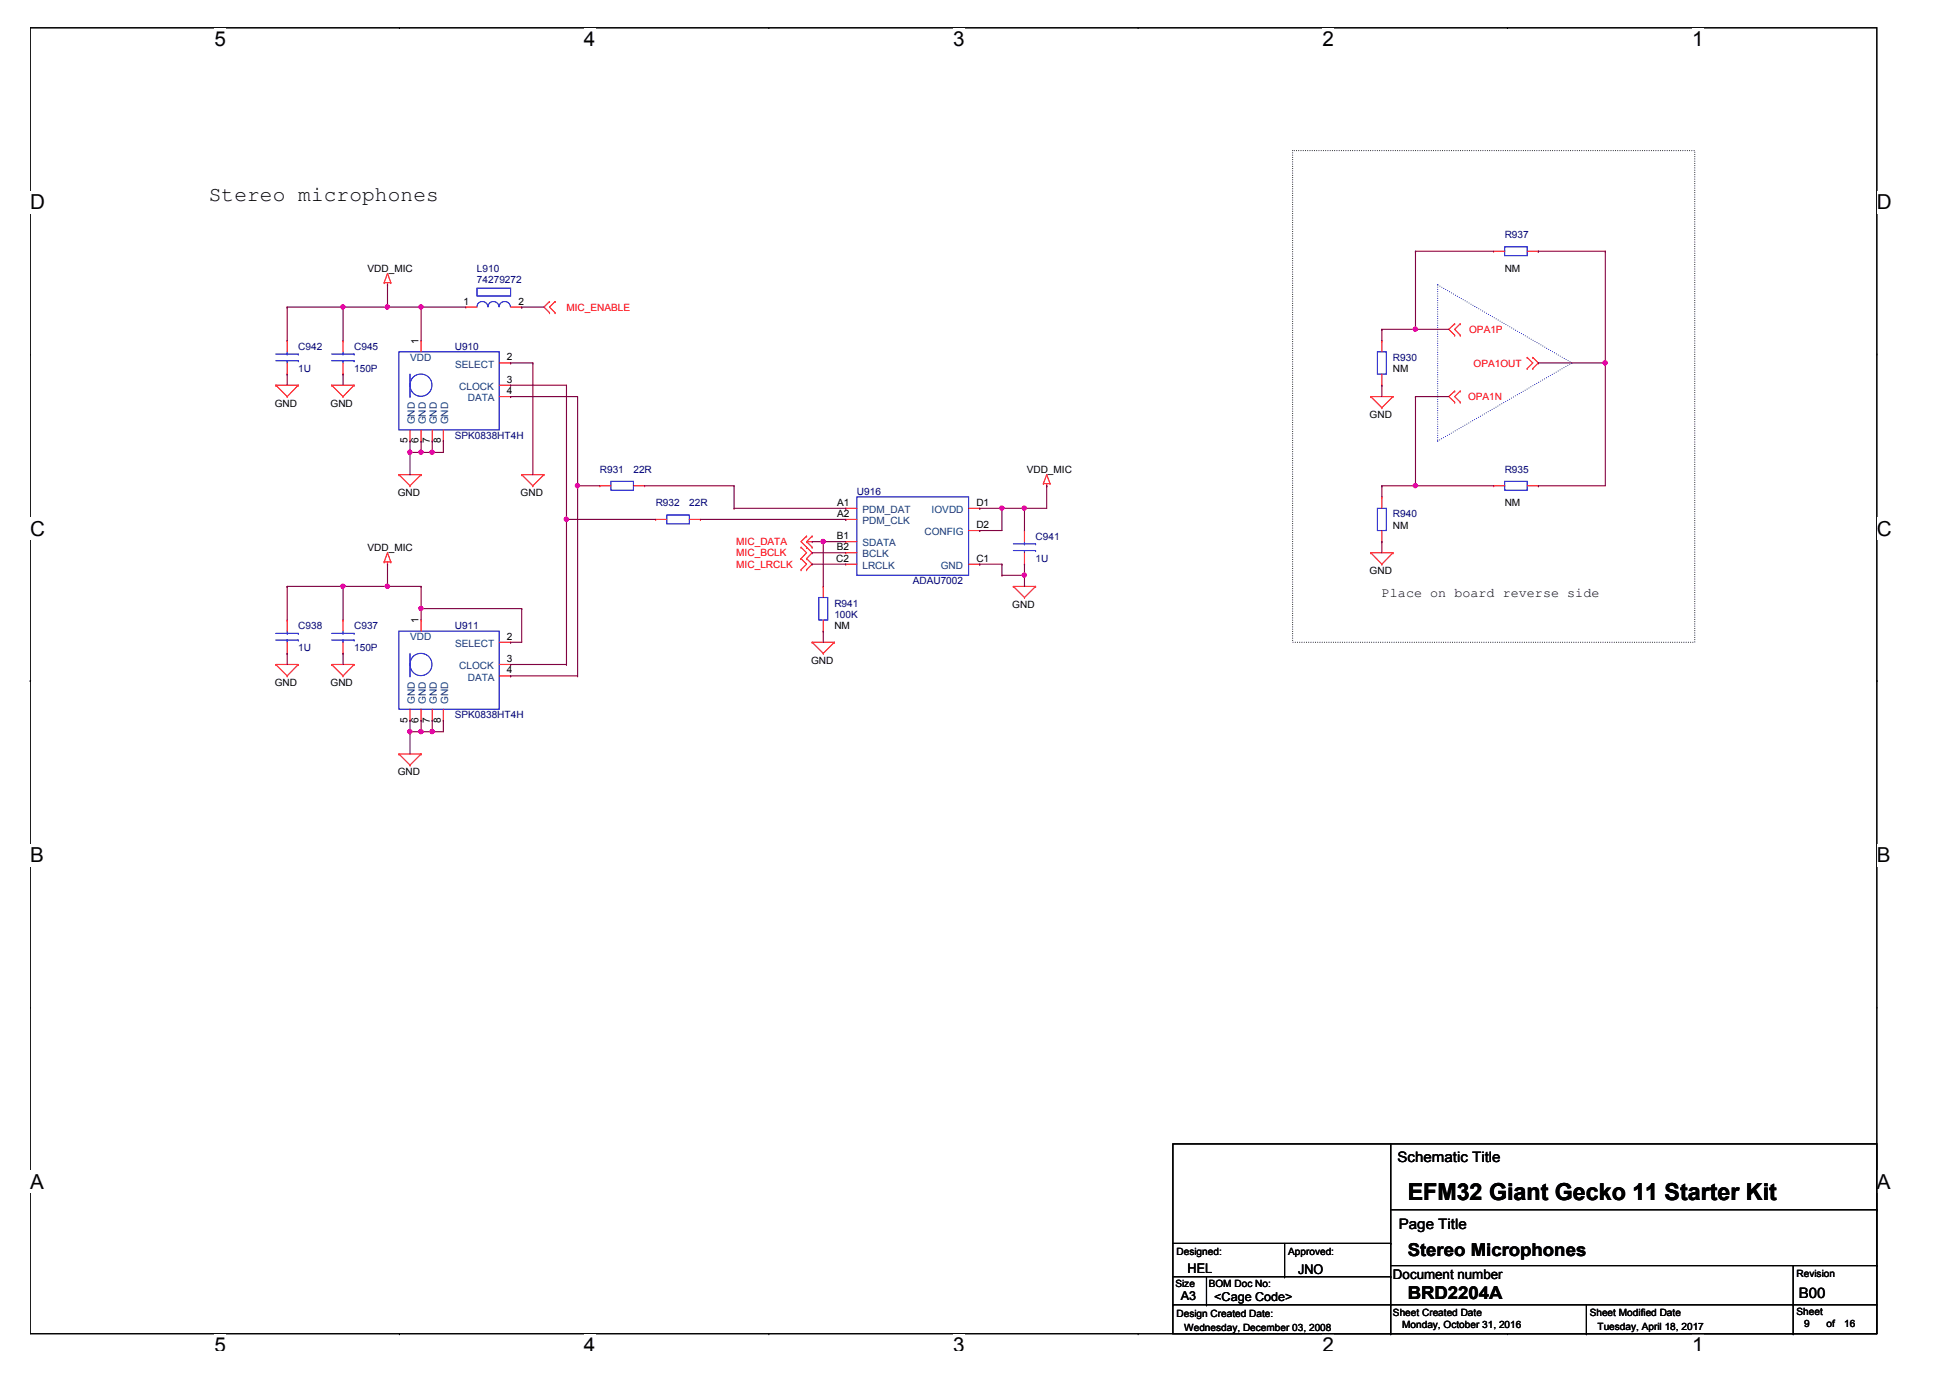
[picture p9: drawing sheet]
<svg xmlns="http://www.w3.org/2000/svg" width="297mm" height="210mm" viewBox="0 0 297 210" stroke-linecap="round" stroke-linejoin="round" font-family="sans-serif">
<path d="M4.6 4.2h281.3v199h-281.3z" fill="none" stroke="#000" stroke-width=".17"/>
<g fill="#fff">
<path d="M32.7 4.2h1.7v3.5h-1.7z"/>
<path d="M32.7 203.2h1.7v2.5h-1.7z"/>
</g>
<path d="M60.8 4.2h.1M60.8 203.2h.1" fill="none" stroke="#000" stroke-width=".17"/>
<g fill="#fff">
<path d="M89 4.2h1.7v3.5h-1.7z"/>
<path d="M89 203.2h1.7v2.5h-1.7z"/>
</g>
<path d="M117.1 4.2h.1M117.1 203.2h.1" fill="none" stroke="#000" stroke-width=".17"/>
<g fill="#fff">
<path d="M145.2 4.2h1.8v3.5h-1.8z"/>
<path d="M145.2 203.2h1.8v2.5h-1.8z"/>
</g>
<path d="M173.4 4.2h.1M173.4 203.2h.1" fill="none" stroke="#000" stroke-width=".17"/>
<g fill="#fff">
<path d="M201.5 4.2h1.7v3.5h-1.7z"/>
<path d="M201.5 203.2h1.7v2.5h-1.7z"/>
</g>
<path d="M229.6 4.2h.1M229.6 203.2h.1" fill="none" stroke="#000" stroke-width=".17"/>
<g fill="#fff">
<path d="M257.7 4.2h1.8v3.5h-1.8z"/>
<path d="M257.7 203.2h1.8v2.5h-1.8z"/>
<path d="M4.6 29.1h2.2v3.5h-2.2z"/>
<path d="M285.9 29.1h2.2v3.5h-2.2z"/>
<path d="M4.6 78.8h2.2v3.5h-2.2z"/>
<path d="M285.9 78.8h2.2v3.5h-2.2z"/>
</g>
<path d="M4.6 53.9h.1M285.9 53.9h.1" fill="none" stroke="#000" stroke-width=".17"/>
<g fill="#fff">
<path d="M4.6 128.5h2.1v3.5h-2.1z"/>
<path d="M285.9 128.5h2.1v3.5h-2.1z"/>
</g>
<path d="M4.6 103.7h.1M285.9 103.7h.1" fill="none" stroke="#000" stroke-width=".17"/>
<path d="M4.6 103.7h.1M285.9 103.7h.1" fill="none" stroke="#000" stroke-width=".15"/>
<g fill="#fff">
<path d="M4.6 178.3h2.1v3.4h-2.1z"/>
<path d="M285.9 178.3h2.1v3.4h-2.1z"/>
</g>
<g fill="none" stroke="#000" stroke-width=".17">
<path d="M4.6 153.4h.1M285.9 153.4h.1M178.7 174.2h107.2v29h-107.2zM211.9 174.2v29M178.7 198.8h.1M178.7 198.8h107.2M178.7 194.5h33.2M178.7 189.4h33.2M183.8 198.8h.1M183.8 194.5v4.3M195.7 194.5h.1M195.7 189.4v5.1"/>
<path d="M211.9 198.8h.1M211.9 194.5h.1M211.9 189.4h.1M211.9 184.3h74M211.9 192.8h74M241.7 198.8v4.4M273.1 198.8h.1M273.1 192.8v10.4M285.9 184.3h.1M285.9 192.8h.1M211.9 203.2h.1M241.7 203.2h.1"/>
<path d="M273.1 203.2h.1"/>
</g>
<path d="M219 43.4v23.8M219 43.4h.1M239.5 55.3h.1M239.5 55.3l-20.5-11.9M219 67.2h.1M219 67.2l20.5-11.9" fill="none" stroke="#00f" stroke-width=".17" stroke-dasharray="0 .3"/>
<path d="M196.9 22.9h61.3v74.9h-61.3z" fill="none" stroke="#000" stroke-width=".17" stroke-dasharray="0 .3"/>
<g fill="none" stroke="#f00" stroke-width=".17">
<path d="M227.5 38.3h.1M227.5 38.3h1.7M232.6 38.3h1.7M234.3 38.3h.1M42 58.7h.1M42 58.7h3.4M42 58.7l1.7 1.7M43.7 51.9h.1M43.7 57h.1M43.7 51.9v1.7M43.7 55.3v1.7M45.4 58.7h.1"/>
<path d="M45.4 58.7l-1.7 1.7M50.5 58.7h.1M50.5 58.7h3.4M50.5 58.7l1.8 1.7M52.3 51.9h.1M52.3 57h.1M52.3 51.9v1.7M52.3 55.3v1.7M53.9 58.7h.1M53.9 58.7l-1.6 1.7M58.5 43.1h.1M58.5 43.1h1"/>
<path d="M59 43.4h.1M59 41.7h.1M59 43.1v.3M59 41.7l-.5 1.4M59 41.7l.5 1.4M59.5 43.1h.1M64.1 51.9h.1M64.1 51.9v1.7M71 46.8h.1M71 46.8h1.7M76 58.7h1.8M76 55.3h1.8"/>
<path d="M77.8 55.3h.1M77.8 58.7h.1M77.8 46.8h1.7M79.5 46.8h.1M83.7 45.9h.1M83.7 47.6h.1M83.7 45.9l-.8 .9 .8 .8M84.6 45.9h.1M84.6 47.6h.1M84.6 45.9l-.9 .9 .9 .8M210.5 58.7h.1M210.5 51.9h.1"/>
<path d="M210.5 51.9v1.7M210.5 57v1.7M221.6 49.3h.1M221.6 51.1h.1M221.6 59.6h.1M221.6 49.3l-.9 .9 .9 .9M221.6 59.6l-.9 .8 .9 .9M222.4 49.3h.1M222.4 51.1h.1M222.4 59.6h.1M222.4 49.3l-.8 .9 .8 .9M222.4 59.6l-.8 .8 .8 .9"/>
<path d="M232.6 54.4h.1M232.6 56.1h.1M232.6 54.4l.9 .9-.9 .8M233.5 54.4h.1M233.5 56.1h.1M233.5 54.4l.8 .9-.8 .8M43.7 60.4h.1M52.3 60.4h.1M60.8 72.3h.1M60.8 72.3h3.3M60.8 72.3l1.7 1.7M62.5 74h.1"/>
<path d="M62.5 67.2h.1M62.5 65.5v1.7M64.1 72.3h.1M64.1 67.2h.1M64.1 72.3l-1.6 1.7M64.1 65.5v1.7M65.8 67.2h.1M65.8 65.5v1.7M67.5 67.2h.1M67.5 65.5v1.7M76 60.4h1.8M77.8 60.4h.1"/>
<path d="M79.5 72.3h.1M79.5 72.3h3.4M79.5 72.3l1.7 1.7M81.2 74h.1M82.9 72.3h.1M82.9 72.3l-1.7 1.7M91.4 74h.1M91.4 74h1.7M96.5 74h1.7M98.2 74h.1M99.9 79.1h.1M99.9 79.1h1.7"/>
<path d="M105 79.1h1.7M106.7 79.1h.1M128.8 77.4h.1M128.8 79.1h.1M128.8 79.1h1.7M128.8 77.4h1.7M147.5 77.4h1.7M149.2 77.4h.1M158.9 73.7h.1M158.9 73.7h1M159.4 74h.1M159.4 72.3h.1"/>
<path d="M159.4 73.7v.3M159.4 72.3l-.5 1.4M159.4 72.3l.5 1.4M159.9 73.7h.1M208.8 60.4h.1M208.8 60.4h3.4M208.8 60.4l1.7 1.7M210.5 62.1h.1M210.5 75.7h.1M210.5 75.7v1.7M212.2 60.4h.1M212.2 60.4l-1.7 1.7"/>
<path d="M221.6 61.3h.1M222.4 61.3h.1M227.5 74h.1M227.5 74h1.7M232.6 74h1.7M234.3 74h.1M43.7 94.4h.1M43.7 99.5h.1M43.7 94.4v1.7M43.7 97.8v1.7M52.3 94.4h.1M52.3 99.5h.1"/>
<path d="M52.3 94.4v1.7M52.3 97.8v1.7M58.5 85.6h.1M58.5 85.6h1M59 85.9h.1M59 84.2h.1M59 85.6v.3M59 84.2l-.5 1.4M59 84.2l.5 1.4M59.5 85.6h.1M64.1 94.4h.1M64.1 94.4v1.7"/>
<path d="M76 97.8h1.8M77.8 97.8h.1M122 83.4h.1M122 85.1h.1M122 86.8h.1M122 83.4l.9 .8-.9 .9M122 85.1l.9 .8-.9 .9M122.9 81.7h.1M122.9 83.4h.1M122.9 82.5h.1M122.9 85.1h.1M122.9 86.8h.1"/>
<path d="M122.9 81.7l-.9 .8 1.7 1.7-.8 .9M122.9 82.5l.8 .9M122.9 82.5h.8M122.9 85.1l.8 .8-.8 .9M123.7 97.8h.1M123.7 81.7h.1M123.7 83.4h.1M123.7 97.8h3.4M123.7 97.8l1.7 1.7M123.7 81.7l-.8 .8M125.4 99.5h.1M125.4 96.1h.1"/>
<path d="M125.4 89.3h.1M125.4 89.3v1.7M125.4 94.4v1.7M127.1 97.8h.1M127.1 97.8l-1.7 1.7M128.8 82.5h.1M128.8 84.2h.1M128.8 85.9h.1M128.8 84.2h1.7M128.8 82.5h1.7M128.8 85.9h1.7M147.5 85.9h1.7"/>
<path d="M147.5 80.8h1.7M149.2 80.8h.1M149.2 85.9h.1M154.4 89.3h.1M154.4 89.3h3.3M154.4 89.3l1.7 1.7M156.1 91h.1M156.1 80.8h.1M156.1 85.9h.1M156.1 80.8v1.7M156.1 84.2v1.7M157.7 89.3h.1"/>
<path d="M157.7 89.3l-1.6 1.7M208.8 84.2h.1M208.8 84.2h3.4M208.8 84.2l1.7 1.7M210.5 85.9h.1M210.5 82.5h.1M210.5 80.8v1.7M212.2 84.2h.1M212.2 84.2l-1.7 1.7M42 101.2h.1M42 101.2h3.4M42 101.2l1.7 1.8"/>
<path d="M43.7 103h.1M45.4 101.2h.1M45.4 101.2l-1.7 1.8M50.5 101.2h.1M50.5 101.2h3.4M50.5 101.2l1.8 1.8M52.3 103h.1M53.9 101.2h.1M53.9 101.2l-1.6 1.8M60.8 114.8h.1M60.8 114.8h3.3M60.8 114.8l1.7 1.7"/>
<path d="M62.5 116.5h.1M62.5 109.7h.1M62.5 108v1.7M64.1 114.8h.1M64.1 109.7h.1M64.1 114.8l-1.6 1.7M64.1 108v1.7M65.8 109.7h.1M65.8 108v1.7M67.5 109.7h.1M67.5 108v1.7M76 101.2h1.8"/>
<path d="M76 103h1.8M77.8 101.2h.1M77.8 103h.1"/>
</g>
<g fill="none" stroke="#00f" stroke-width=".17">
<path d="M229.2 37.6h3.4v1.3h-3.4zM42 53.9h3.4M42 54.9h3.4M43.7 54.9h.1M43.7 53.9h.1M43.7 53.6v.3M43.7 54.9v.4M45.4 53.9h.1M45.4 54.9h.1M50.5 53.9h3.4M50.5 54.9h3.4M52.3 54.9h.1"/>
<path d="M52.3 53.9h.1M52.3 53.6v.3M52.3 54.9v.4M53.9 53.9h.1M53.9 54.9h.1M60.8 53.6h15.2v11.9h-15.2zM62.5 57v3.4M72.7 43.9h5.1v1.2h-5.1zM72.7 46.7a.83 .83 0 0 1 .8-.8 .83 .83 0 0 1 .8 .8M74.4 46.7a.83 .83 0 0 1 .8-.8 .83 .83 0 0 1 .8 .8M76 46.7a.85 .85 0 0 1 .9-.8 .85 .85 0 0 1 .8 .8M209.8 53.6h1.4v3.4h-1.4z"/>
<path d="M62.5 60.4h.1M93.1 73.3h3.4v1.4h-3.4zM101.6 78.4h3.4v1.4h-3.4zM130.5 75.7h17v11.9h-17zM209.8 77.4h1.4v3.4h-1.4zM229.2 73.3h3.4v1.4h-3.4zM42 96.5h3.4M42 97.5h3.4M43.7 97.5h.1M43.7 96.5h.1M43.7 96.1v.4M43.7 97.5v.3"/>
<path d="M45.4 96.5h.1M45.4 97.5h.1M50.5 96.5h3.4M50.5 97.5h3.4M52.3 97.5h.1M52.3 96.5h.1M52.3 96.1v.4M52.3 97.5v.3M53.9 96.5h.1M53.9 97.5h.1M60.8 96.1h15.2v11.9h-15.2zM62.5 99.5v3.5"/>
<path d="M124.7 91h1.4v3.4h-1.4zM154.4 82.8h3.3M154.4 83.9h3.3M156.1 83.9h.1M156.1 82.8h.1M156.1 82.5v.3M156.1 83.9v.3M157.7 82.8h.1M157.7 83.9h.1M62.5 103h.1"/>
<circle cx="64.1" cy="58.7" r="1.69"/>
<circle cx="64.1" cy="101.2" r="1.69"/>
</g>
<g fill="none" stroke="#800040" stroke-width=".17">
<path d="M43.7 46.8h.1M43.7 57h.1M43.7 46.8v5.1M43.7 57v1.7M43.7 46.8h8.6M52.3 57h.1M52.3 46.8h.1M52.3 46.8v5.1M52.3 57v1.7M210.5 58.7h.1M210.5 50.2h.1M210.5 50.2v1.7"/>
<path d="M210.5 58.7v1.7M210.5 50.2h5.1M234.3 74h.1M234.3 74h10.2"/>
</g>
<circle cx="215.6" cy="50.1" r=".32" fill="#f0f"/>
<circle cx="215.6" cy="50.1" r=".32" fill="none" stroke="#f0f" stroke-width=".17"/>
<path d="M244.5 38.3h.1M244.5 38.3v35.7M234.3 55.3h.1M234.3 55.3h10.2M244.5 55.3h.1" fill="none" stroke="#800040" stroke-width=".17"/>
<circle cx="244.5" cy="55.3" r=".32" fill="#f0f"/>
<circle cx="244.5" cy="55.3" r=".32" fill="none" stroke="#f0f" stroke-width=".17"/>
<g fill="none" stroke="#800040" stroke-width=".17">
<path d="M234.3 38.3h.1M234.3 38.3h10.2M77.8 58.7h.1M77.8 58.7h8.5v20.4M77.8 60.4h.1M77.8 60.4h10.2v13.6M86.3 79.1h.1M88 74h.1M215.6 60.4h.1M215.6 74h.1M215.6 60.4h5.1M215.6 60.4v13.6"/>
<path d="M215.6 74h11.9M43.7 89.3h.1M43.7 99.5h.1M43.7 89.3v5.1M43.7 99.5v1.7M43.7 89.3h8.6M52.3 99.5h.1M52.3 89.3h.1M52.3 89.3v5.1M52.3 99.5v1.7M210.5 82.5h.1M210.5 82.5v1.7"/>
<path d="M77.8 103h.1M77.8 103h10.2"/>
</g>
<circle cx="86.3" cy="79.1" r=".32" fill="#f0f"/>
<circle cx="86.3" cy="79.1" r=".32" fill="none" stroke="#f0f" stroke-width=".17"/>
<path d="M62.5 67.2h.1M62.5 68.9h.1M62.5 67.2v1.7M62.5 68.9h1.6M77.8 101.2h.1M77.8 101.2h8.5" fill="none" stroke="#800040" stroke-width=".17"/>
<circle cx="64.1" cy="68.9" r=".32" fill="#f0f"/>
<circle cx="64.1" cy="68.9" r=".32" fill="none" stroke="#f0f" stroke-width=".17"/>
<circle cx="62.4" cy="68.9" r=".32" fill="#f0f"/>
<circle cx="62.4" cy="68.9" r=".32" fill="none" stroke="#f0f" stroke-width=".17"/>
<path d="M62.5 68.9h.1M62.5 68.9v3.4M65.8 67.2h.1M65.8 68.9h.1M65.8 67.2v1.7M67.5 67.2h.1M67.5 67.2v1.7h-1.7" fill="none" stroke="#800040" stroke-width=".17"/>
<circle cx="65.8" cy="68.9" r=".32" fill="#f0f"/>
<circle cx="65.8" cy="68.9" r=".32" fill="none" stroke="#f0f" stroke-width=".17"/>
<path d="M64.1 67.2h.1M64.1 68.9h.1M64.1 67.2v1.7M64.1 68.9h1.7M62.5 109.7h.1M62.5 111.5h.1M62.5 109.7v1.8M62.5 111.5h1.6" fill="none" stroke="#800040" stroke-width=".17"/>
<circle cx="64.1" cy="111.4" r=".32" fill="#f0f"/>
<circle cx="64.1" cy="111.4" r=".32" fill="none" stroke="#f0f" stroke-width=".17"/>
<circle cx="62.4" cy="111.4" r=".32" fill="#f0f"/>
<circle cx="62.4" cy="111.4" r=".32" fill="none" stroke="#f0f" stroke-width=".17"/>
<path d="M62.5 111.5h.1M62.5 111.5v3.3M65.8 109.7h.1M65.8 109.7v1.8M67.5 109.7h.1M67.5 109.7v1.8" fill="none" stroke="#800040" stroke-width=".17"/>
<circle cx="65.8" cy="111.4" r=".32" fill="#f0f"/>
<circle cx="65.8" cy="111.4" r=".32" fill="none" stroke="#f0f" stroke-width=".17"/>
<path d="M52.3 89.3h.1M52.3 89.3h6.7M64.1 109.7h.1M64.1 111.5h.1M64.1 111.5h3.4M64.1 109.7v1.8M65.8 111.5h.1" fill="none" stroke="#800040" stroke-width=".17"/>
<circle cx="59" cy="89.3" r=".32" fill="#f0f"/>
<circle cx="59" cy="89.3" r=".32" fill="none" stroke="#f0f" stroke-width=".17"/>
<circle cx="52.2" cy="89.3" r=".32" fill="#f0f"/>
<circle cx="52.2" cy="89.3" r=".32" fill="none" stroke="#f0f" stroke-width=".17"/>
<path d="M52.3 46.8h.1M52.3 46.8h6.7M64.1 89.3h.1M64.1 89.3v3.4" fill="none" stroke="#800040" stroke-width=".17"/>
<circle cx="59" cy="46.8" r=".32" fill="#f0f"/>
<circle cx="59" cy="46.8" r=".32" fill="none" stroke="#f0f" stroke-width=".17"/>
<circle cx="52.2" cy="46.8" r=".32" fill="#f0f"/>
<circle cx="52.2" cy="46.8" r=".32" fill="none" stroke="#f0f" stroke-width=".17"/>
<path d="M64.1 46.8h.1M64.1 46.8v5.1M64.1 46.8h6.9M149.2 77.4h.1M149.2 77.4h3.4M156.1 77.4h.1M156.1 77.4v3.4" fill="none" stroke="#800040" stroke-width=".17"/>
<circle cx="156" cy="77.4" r=".32" fill="#f0f"/>
<circle cx="156" cy="77.4" r=".32" fill="none" stroke="#f0f" stroke-width=".17"/>
<path d="M152.6 77.4h.1M152.6 77.4v3.4h-3.4M156.1 77.4h.1M156.1 77.4h3.3M149.2 80.8h.1" fill="none" stroke="#800040" stroke-width=".17"/>
<circle cx="152.6" cy="77.4" r=".32" fill="#f0f"/>
<circle cx="152.6" cy="77.4" r=".32" fill="none" stroke="#f0f" stroke-width=".17"/>
<path d="M152.6 77.4h.1M152.6 77.4h3.5M149.2 85.9h.1M149.2 85.9h3.4M152.6 85.9h.1M152.6 87.6h.1M152.6 85.9v1.7M156.1 85.9h.1M156.1 85.9v1.7h-3.5" fill="none" stroke="#800040" stroke-width=".17"/>
<circle cx="156" cy="87.6" r=".32" fill="#f0f"/>
<circle cx="156" cy="87.6" r=".32" fill="none" stroke="#f0f" stroke-width=".17"/>
<path d="M77.8 55.3h.1M77.8 55.3h3.4M81.2 55.3h.1M81.2 55.3v17M64.1 92.7h.1M64.1 92.7h15.4M77.8 97.8h.1M79.5 92.7h.1M79.5 92.7v5.1h-1.7M156.1 87.6h.1M156.1 87.6v1.7" fill="none" stroke="#800040" stroke-width=".17"/>
<circle cx="64.1" cy="92.7" r=".32" fill="#f0f"/>
<circle cx="64.1" cy="92.7" r=".32" fill="none" stroke="#f0f" stroke-width=".17"/>
<path d="M64.1 92.7h.1M64.1 92.7v1.7M123.7 82.5h.1M123.7 84.2h.1M123.7 85.9h.1M123.7 82.5h5.1M123.7 84.2h5.1M123.7 85.9h5.1M125.4 96.1h.1M125.4 82.5h.1M125.4 82.5v6.8M125.4 96.1v1.7" fill="none" stroke="#800040" stroke-width=".17"/>
<circle cx="125.4" cy="82.5" r=".32" fill="#f0f"/>
<circle cx="125.4" cy="82.5" r=".32" fill="none" stroke="#f0f" stroke-width=".17"/>
<path d="M59 43.4h.1M59 46.8h.1M59 46.8h5.1M59 43.4v3.4M79.5 46.8h.1M79.5 46.8h3.4" fill="none" stroke="#800040" stroke-width=".17"/>
<circle cx="64.1" cy="46.8" r=".32" fill="#f0f"/>
<circle cx="64.1" cy="46.8" r=".32" fill="none" stroke="#f0f" stroke-width=".17"/>
<g fill="none" stroke="#800040" stroke-width=".17">
<path d="M215.6 38.3h.1M215.6 38.3h11.9M215.6 38.3v11.9M215.6 50.2h.1M215.6 50.2h5.1M159.4 74h.1M159.4 74v3.4M210.5 74h.1M210.5 74v1.7M210.5 74h5.1M59 85.9h.1M59 89.3h.1"/>
<path d="M59 85.9v3.4M59 89.3h5.1"/>
</g>
<circle cx="215.6" cy="74" r=".32" fill="#f0f"/>
<circle cx="215.6" cy="74" r=".32" fill="none" stroke="#f0f" stroke-width=".17"/>
<g fill="none" stroke="#800040" stroke-width=".17">
<path d="M86.3 79.1h.1M86.3 79.1h13.6M86.3 79.1v22.1M88 74h.1M88 74h3.4M88 74v29M98.2 74h13.6M106.7 79.1h22.1M111.8 74h.1M111.8 77.4h.1M111.8 74v3.4M111.8 77.4h17"/>
<path d="M128.8 77.4h.1M128.8 79.1h.1M86.3 101.2h.1M88 103h.1"/>
</g>
<circle cx="88" cy="74" r=".32" fill="#f0f"/>
<circle cx="88" cy="74" r=".32" fill="none" stroke="#f0f" stroke-width=".17"/>
<circle cx="215.6" cy="50.1" r=".32" fill="#f0f"/>
<circle cx="215.6" cy="50.1" r=".32" fill="none" stroke="#f0f" stroke-width=".17"/>
<circle cx="244.5" cy="55.3" r=".32" fill="#f0f"/>
<circle cx="244.5" cy="55.3" r=".32" fill="none" stroke="#f0f" stroke-width=".17"/>
<circle cx="86.3" cy="79.1" r=".32" fill="#f0f"/>
<circle cx="86.3" cy="79.1" r=".32" fill="none" stroke="#f0f" stroke-width=".17"/>
<circle cx="64.1" cy="68.9" r=".32" fill="#f0f"/>
<circle cx="64.1" cy="68.9" r=".32" fill="none" stroke="#f0f" stroke-width=".17"/>
<circle cx="62.4" cy="68.9" r=".32" fill="#f0f"/>
<circle cx="62.4" cy="68.9" r=".32" fill="none" stroke="#f0f" stroke-width=".17"/>
<circle cx="65.8" cy="68.9" r=".32" fill="#f0f"/>
<circle cx="65.8" cy="68.9" r=".32" fill="none" stroke="#f0f" stroke-width=".17"/>
<circle cx="64.1" cy="111.4" r=".32" fill="#f0f"/>
<circle cx="64.1" cy="111.4" r=".32" fill="none" stroke="#f0f" stroke-width=".17"/>
<circle cx="62.4" cy="111.4" r=".32" fill="#f0f"/>
<circle cx="62.4" cy="111.4" r=".32" fill="none" stroke="#f0f" stroke-width=".17"/>
<circle cx="65.8" cy="111.4" r=".32" fill="#f0f"/>
<circle cx="65.8" cy="111.4" r=".32" fill="none" stroke="#f0f" stroke-width=".17"/>
<circle cx="59" cy="89.3" r=".32" fill="#f0f"/>
<circle cx="59" cy="89.3" r=".32" fill="none" stroke="#f0f" stroke-width=".17"/>
<circle cx="52.2" cy="89.3" r=".32" fill="#f0f"/>
<circle cx="52.2" cy="89.3" r=".32" fill="none" stroke="#f0f" stroke-width=".17"/>
<circle cx="59" cy="46.8" r=".32" fill="#f0f"/>
<circle cx="59" cy="46.8" r=".32" fill="none" stroke="#f0f" stroke-width=".17"/>
<circle cx="52.2" cy="46.8" r=".32" fill="#f0f"/>
<circle cx="52.2" cy="46.8" r=".32" fill="none" stroke="#f0f" stroke-width=".17"/>
<circle cx="156" cy="77.4" r=".32" fill="#f0f"/>
<circle cx="156" cy="77.4" r=".32" fill="none" stroke="#f0f" stroke-width=".17"/>
<circle cx="152.6" cy="77.4" r=".32" fill="#f0f"/>
<circle cx="152.6" cy="77.4" r=".32" fill="none" stroke="#f0f" stroke-width=".17"/>
<circle cx="156" cy="87.6" r=".32" fill="#f0f"/>
<circle cx="156" cy="87.6" r=".32" fill="none" stroke="#f0f" stroke-width=".17"/>
<circle cx="64.1" cy="92.7" r=".32" fill="#f0f"/>
<circle cx="64.1" cy="92.7" r=".32" fill="none" stroke="#f0f" stroke-width=".17"/>
<circle cx="125.4" cy="82.5" r=".32" fill="#f0f"/>
<circle cx="125.4" cy="82.5" r=".32" fill="none" stroke="#f0f" stroke-width=".17"/>
<circle cx="64.1" cy="46.8" r=".32" fill="#f0f"/>
<circle cx="64.1" cy="46.8" r=".32" fill="none" stroke="#f0f" stroke-width=".17"/>
<circle cx="215.6" cy="74" r=".32" fill="#f0f"/>
<circle cx="215.6" cy="74" r=".32" fill="none" stroke="#f0f" stroke-width=".17"/>
<circle cx="88" cy="74" r=".32" fill="#f0f"/>
<circle cx="88" cy="74" r=".32" fill="none" stroke="#f0f" stroke-width=".17"/>
<text font-size="3.6" x="214.4" y="182.8">EFM32 Giant Gecko 11 Starter Kit</text>
<text font-size="3.2" x="31.8" y="30.6">Stereo microphones</text>
<g font-size="3.1">
<text x="32.7" y="7">5</text>
<text x="89" y="7">4</text>
<text x="145.2" y="7">3</text>
<text x="201.5" y="7">2</text>
<text x="257.7" y="7">1</text>
<text x="4.6" y="31.9">D</text>
<text x="285.9" y="31.9">D</text>
<text x="4.6" y="81.6">C</text>
<text x="285.9" y="81.6">C</text>
<text x="4.6" y="131.3">B</text>
<text x="285.9" y="131.3">B</text>
<text x="4.6" y="181.1">A</text>
<text x="285.9" y="181.1">A</text>
<text x="32.7" y="206">5</text>
<text x="89" y="206">4</text>
<text x="145.2" y="206">3</text>
<text x="201.5" y="206">2</text>
<text x="257.7" y="206">1</text>
</g>
<g font-size="2.7">
<text x="214.4" y="191.3">Stereo Microphones</text>
<text x="214.4" y="197.9">BRD2204A</text>
</g>
<g font-size="2.2">
<text x="212.9" y="177">Schematic Title</text>
<text x="213.1" y="187.2">Page Title</text>
<text x="274" y="197.7">B00</text>
</g>
<g font-size="2">
<text x="210.5" y="90.9">Place on board reverse side</text>
<text x="180.9" y="193.8">HEL</text>
<text x="197.8" y="194">JNO</text>
<text x="212.2" y="194.9">Document number</text>
</g>
<g font-size="1.9">
<text x="179.9" y="198.1">A3</text>
<text x="185" y="198.2">&lt;Cage Code&gt;</text>
</g>
<g font-size="1.5">
<text x="56" y="41.4">VDD_MIC</text>
<text x="229.2" y="41.4">NM</text>
<text x="70.6" y="46.4">1</text>
<text x="79" y="46.4">2</text>
<text x="63.8" y="52.4" transform="rotate(-90 63.8 52.4)">1</text>
<text x="77.2" y="54.9">2</text>
<text x="77.2" y="58.3">3</text>
<text x="212.2" y="56.7">NM</text>
<text x="41.8" y="62">GND</text>
<text x="50.3" y="62">GND</text>
<text x="77.2" y="60">4</text>
<text x="208.6" y="63.7">GND</text>
<text x="62.1" y="67.5" transform="rotate(-90 62.1 67.5)">5</text>
<text x="63.8" y="67.5" transform="rotate(-90 63.8 67.5)">6</text>
<text x="65.5" y="67.5" transform="rotate(-90 65.5 67.5)">7</text>
<text x="67.2" y="67.5" transform="rotate(-90 67.2 67.5)">8</text>
<text x="60.6" y="75.6">GND</text>
<text x="79.3" y="75.6">GND</text>
<text x="127.5" y="77">A1</text>
<text x="148.7" y="77">D1</text>
<text x="156.4" y="72">VDD_MIC</text>
<text x="229.2" y="77.1">NM</text>
<text x="56" y="83.9">VDD_MIC</text>
<text x="127.5" y="82.1">B1</text>
<text x="127.5" y="83.8">B2</text>
<text x="127.5" y="78.7">A2</text>
<text x="148.7" y="80.4">D2</text>
<text x="212.2" y="80.5">NM</text>
<text x="127.4" y="85.6">C2</text>
<text x="148.7" y="85.6">C1</text>
<text x="208.6" y="87.5">GND</text>
<text x="63.8" y="95" transform="rotate(-90 63.8 95)">1</text>
<text x="127.1" y="95.8">NM</text>
<text x="154.2" y="92.6">GND</text>
<text x="77.2" y="97.5">2</text>
<text x="77.2" y="100.8">3</text>
<text x="123.5" y="101.1">GND</text>
<text x="41.8" y="104.5">GND</text>
<text x="50.3" y="104.5">GND</text>
<text x="77.2" y="102.6">4</text>
<text x="62.1" y="110.1" transform="rotate(-90 62.1 110.1)">5</text>
<text x="63.8" y="110.1" transform="rotate(-90 63.8 110.1)">6</text>
<text x="65.5" y="110.1" transform="rotate(-90 65.5 110.1)">7</text>
<text x="67.2" y="110.1" transform="rotate(-90 67.2 110.1)">8</text>
<text x="60.6" y="118.1">GND</text>
<text x="179.2" y="191.1">Designed:</text>
<text x="196.2" y="191.1">Approved:</text>
<text x="179" y="196">Size</text>
<text x="184.1" y="196">BOM Doc No:</text>
<text x="273.7" y="194.5">Revision</text>
<text x="179.2" y="200.7">Design Created Date:</text>
<text x="180.4" y="202.7">Wednesday, December 03, 2008</text>
<text x="212.2" y="200.5">Sheet Created Date</text>
<text x="213.6" y="202.4">Monday, October 31, 2016</text>
<text x="242.2" y="200.5">Sheet Modified Date</text>
<text x="243.3" y="202.5">Tuesday, April 18, 2017</text>
<text x="273.7" y="200.3">Sheet</text>
<text x="274.8" y="202.2">9</text>
<text x="278.2" y="202.2">of</text>
<text x="280.9" y="202.2">16</text>
</g>
<g font-size="1.5" fill="#000080">
<text x="72.7" y="41.4">L910</text>
<text x="229.2" y="36.3">R937</text>
<text x="72.7" y="43.1">74279272</text>
<text x="45.4" y="53.3">C942</text>
<text x="53.9" y="53.3">C945</text>
<text x="69.3" y="53.3">U910</text>
<text x="45.4" y="56.7">1U</text>
<text x="53.9" y="56.7">150P</text>
<text x="212.2" y="55">R930</text>
<text x="69.3" y="66.9">SPK0838HT4H</text>
<text x="91.4" y="72">R931</text>
<text x="96.5" y="72">22R</text>
<text x="99.9" y="77.1">R932</text>
<text x="105" y="77.1">22R</text>
<text x="130.5" y="75.4">U916</text>
<text x="229.2" y="72">R935</text>
<text x="157.7" y="82.2">C941</text>
<text x="212.2" y="78.8">R940</text>
<text x="139" y="89">ADAU7002</text>
<text x="157.7" y="85.6">1U</text>
<text x="45.4" y="95.8">C938</text>
<text x="53.9" y="95.8">C937</text>
<text x="69.3" y="95.8">U911</text>
<text x="127.1" y="92.4">R941</text>
<text x="127.1" y="94.1">100K</text>
<text x="45.4" y="99.2">1U</text>
<text x="53.9" y="99.2">150P</text>
<text x="69.3" y="109.4">SPK0838HT4H</text>
</g>
<g font-size="1.5" fill="#f00">
<text x="86.3" y="47.3">MIC_ENABLE</text>
<text x="223.8" y="50.7">OPA1P</text>
<text x="224.5" y="55.8">OPA1OUT</text>
<text x="223.6" y="61">OPA1N</text>
<text x="112.2" y="83.1">MIC_DATA</text>
<text x="112.2" y="84.8">MIC_BCLK</text>
<text x="112.2" y="86.5">MIC_LRCLK</text>
</g>
<g font-size="1.5" fill="#004080">
<text x="62.5" y="55">VDD</text>
<text x="69.3" y="56">SELECT</text>
<text x="69.9" y="59.4">CLOCK</text>
<text x="63.2" y="64.6" transform="rotate(-90 63.2 64.6)">GND</text>
<text x="64.9" y="64.6" transform="rotate(-90 64.9 64.6)">GND</text>
<text x="66.6" y="64.6" transform="rotate(-90 66.6 64.6)">GND</text>
<text x="68.3" y="64.6" transform="rotate(-90 68.3 64.6)">GND</text>
<text x="71.3" y="61.1">DATA</text>
<text x="131.4" y="78.1">PDM_DAT</text>
<text x="131.4" y="79.8">PDM_CLK</text>
<text x="131.4" y="83.2">SDATA</text>
<text x="140.8" y="81.5">CONFIG</text>
<text x="141.9" y="78.1">IOVDD</text>
<text x="131.4" y="84.9">BCLK</text>
<text x="131.4" y="86.7">LRCLK</text>
<text x="143.3" y="86.7">GND</text>
<text x="62.5" y="97.5">VDD</text>
<text x="69.3" y="98.6">SELECT</text>
<text x="69.9" y="101.9">CLOCK</text>
<text x="63.2" y="107.2" transform="rotate(-90 63.2 107.2)">GND</text>
<text x="64.9" y="107.2" transform="rotate(-90 64.9 107.2)">GND</text>
<text x="66.6" y="107.2" transform="rotate(-90 66.6 107.2)">GND</text>
<text x="68.3" y="107.2" transform="rotate(-90 68.3 107.2)">GND</text>
<text x="71.3" y="103.7">DATA</text>
</g>
</svg>
